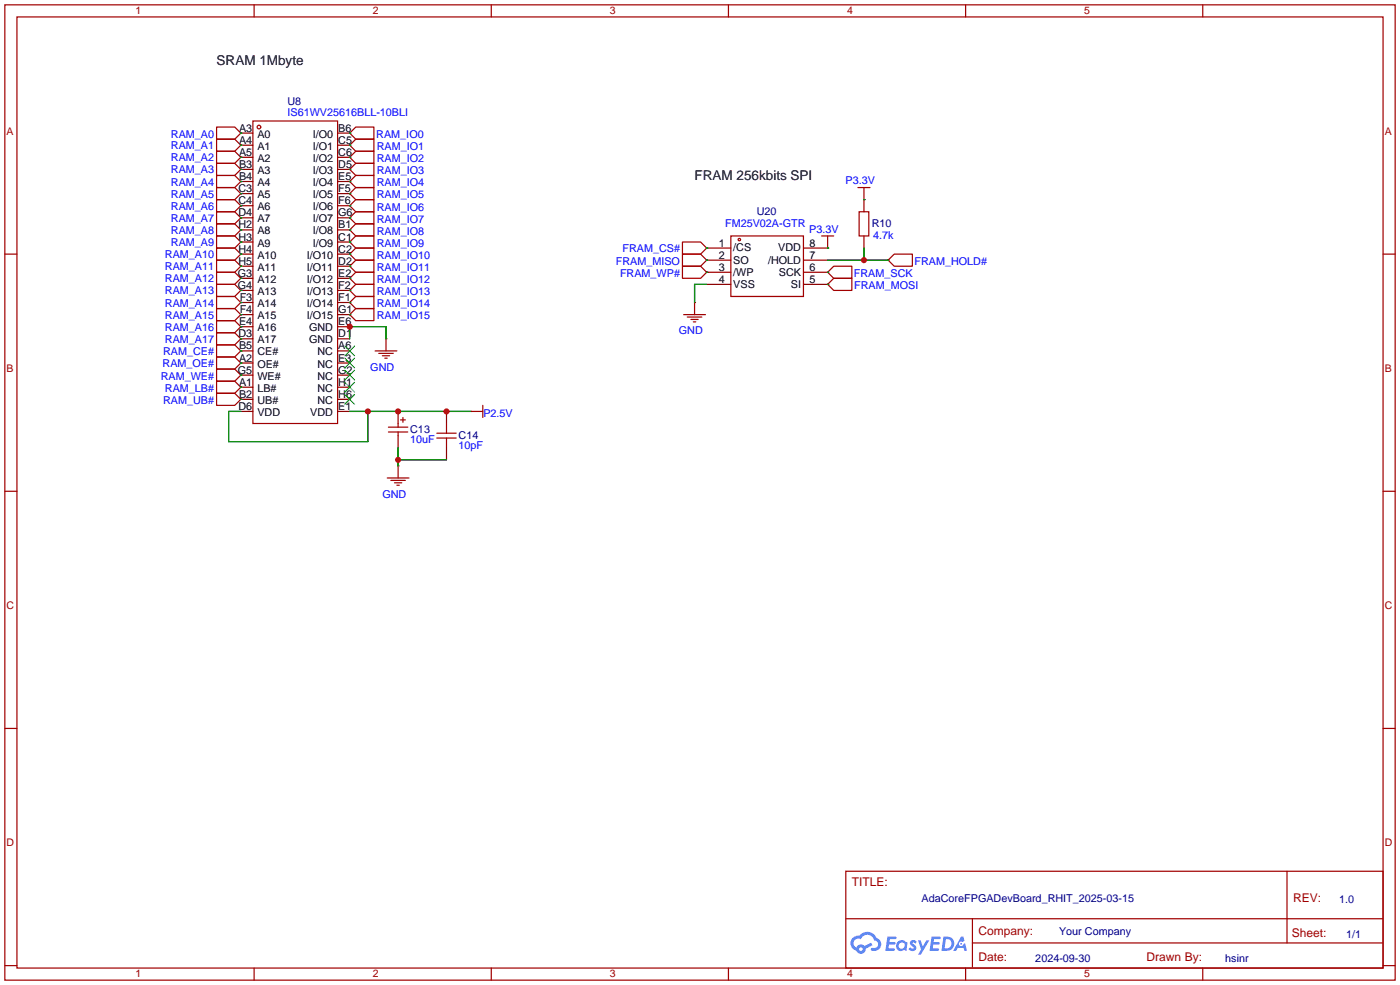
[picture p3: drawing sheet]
<svg xmlns="http://www.w3.org/2000/svg" width="294mm" height="207mm" viewBox="0 0 294 207" stroke-linecap="round" stroke-linejoin="round" font-family="sans-serif">
<g fill="none" stroke="#a10000" stroke-width=".25">
<path d="M1 1h291.9v204.7h-291.9zM3.6 3.6h286.7v199.6h-286.7zM53.3 1v2.6M103.1 1v2.6M152.9 1v2.6M202.7 1v2.6M252.5 1v2.6M1 53.3h2.6M290.3 53.3h2.6M1 103.1h2.6M290.3 103.1h2.6M1 152.9h2.6"/>
<path d="M290.3 152.9h2.6M177.5 182.9h112.8v20.3h-112.8zM177.6 192.8h112.6M204.1 197.9h86.1M204.1 192.8v10.2M270.2 182.9v15M1 202.7h2.6M53.3 203.2v2.5M103.1 203.2v2.5M152.9 203.2v2.5M202.7 203.2v2.5M252.5 203.2v2.5"/>
<path d="M290.3 202.7h2.6"/>
</g>
<g fill="#5487ff">
<path d="M191.2 197.5l.5-.2 .4 .1 .3 .3-.2 .4a.33 .33 0 0 0-.3-.3 .33 .33 0 0 0-.4 .1l.1 .1a.86 .86 0 0 1 .7 .7 .86 .86 0 0 1-.3 .8l-.7 .1-.6-.4 .4-.4 .5 .3 .2-.1v-.2a.88 .88 0 0 1-.6-1.3z"/>
<path d="M192.7 197.4h.6l.4 1.3 .8-1.3h.6l-1.8 3h-.6l.6-1.1z"/>
<path d="M186.3 196.6h1.6l.3 .1-.1 .4h-1.3l-.1 .6h1.1l.2 .3-.3 .3h-1.1l-.1 .8h1.2l.1 .2-.1 .2-1.8 .1z"/>
<path d="M195.6 196.6h1.6l.2 .1v.4h-1.3l-.1 .6h1.1l.2 .3-.3 .3h-1.1l-.1 .8h1.2l.1 .2-.1 .2-1.9 .1z"/>
<path d="M201.7 196.6h.5l.3 .9-.5 .2a.5 .5 0 0 0-.7 .2 .5 .5 0 0 0 .3 .7 .5 .5 0 0 0 .6-.4l.4-.2 .4 1.6h-.6l-.1-.7h-1.2l-.4 .7h-.6z"/>
<path d="M198 196.6l-.4 3h1a1.51 1.51 0 0 0 1.7-1.5 1.51 1.51 0 0 0-1.8-1.5zM198.6 197.1a1.02 1.02 0 0 1 1.1 1.2 1.02 1.02 0 0 1-1.4 .8z"/>
<path d="M188.5 197.6a1.11 1.11 0 0 0-.3 1.6 1.11 1.11 0 0 0 1.6 .2l.5 .2 .2-1.7-.4-.2a1.02 1.02 0 0 0-1.6-.1zM188.6 198.5a.67 .67 0 0 1 1.3 0 .67 .67 0 0 1-1.3 0z"/>
<path d="M179 196.9a1.58 1.58 0 0 0 .8 2.6 1.01 1.01 0 0 0 1.1 .7 1.01 1.01 0 0 0 .8-1.1l1.4-.7-.3-.5-1.3 .7a1.03 1.03 0 0 0-1.7 .3 1 1 0 0 1-.5-1.4 1 1 0 0 1 1.4-.3 1.49 1.49 0 0 1 1.5-1 1.49 1.49 0 0 1 1.4 1.2 .82 .82 0 0 1 .7 1.1 .82 .82 0 0 1-1.2 .5l-.3 .1v.3a1.4 1.4 0 0 0 2-.6 1.4 1.4 0 0 0-.8-1.9 2.19 2.19 0 0 0-3.7-.5l-.8 .1zM180.3 199.2a.4 .4 0 0 1 .8 0 .4 .4 0 0 1-.8 0z"/>
<circle cx="201.8" cy="198.1" r=".19"/>
</g>
<g fill="none" stroke="#a10000" stroke-width=".25">
<path d="M45.5 26.7h3.8l1.2 1.2-1.2 1.3h-3.8zM45.5 29.2h3.8l1.2 1.3-1.2 1.3h-3.8zM45.5 31.8h3.8l1.2 1.2-1.2 1.3h-3.8zM45.5 34.3h3.8l1.2 1.3-1.2 1.2h-3.8zM45.5 36.8h3.8l1.2 1.3-1.2 1.3h-3.8zM45.5 39.4h3.8l1.2 1.2-1.2 1.3h-3.8zM53.1 25.4h17.8v63.5h-17.8zM73.4 33l1.3-1.2h3.8v2.5h-3.8zM74.7 26.7h3.8v2.5h-3.8l-1.3-1.3zM74.7 29.2h3.8v2.6h-3.8l-1.3-1.3zM74.7 34.3h3.8v2.5h-3.8l-1.3-1.2zM74.7 36.8h3.8v2.6h-3.8l-1.3-1.3z"/>
<path d="M74.7 39.4h3.8v2.5h-3.8l-1.3-1.3zM180.1 39.4h2.5M181.4 39.4v2.5M45.5 41.9h3.8l1.2 1.3-1.2 1.3h-3.8zM45.5 44.5h3.8l1.2 1.2-1.2 1.3h-3.8zM45.5 47h3.8l1.2 1.3-1.2 1.2h-3.8zM45.5 49.5h3.8l1.2 1.3-1.2 1.3h-3.8zM45.5 52.1h3.8l1.2 1.2-1.2 1.3h-3.8zM45.5 54.6h3.8l1.2 1.3-1.2 1.3h-3.8zM45.5 57.2h3.8l1.2 1.2-1.2 1.3h-3.8zM45.5 59.7h3.8l1.2 1.3-1.2 1.2h-3.8zM73.4 45.7l1.3-1.2h3.8v2.5h-3.8z"/>
<path d="M73.4 58.4l1.3-1.2h3.8v2.5h-3.8zM74.7 41.9h3.8v2.6h-3.8l-1.3-1.3zM74.7 47h3.8v2.5h-3.8l-1.3-1.2zM74.7 49.5h3.8v2.6h-3.8l-1.3-1.3zM74.7 52.1h3.8v2.5h-3.8l-1.3-1.3zM74.7 54.6h3.8v2.6h-3.8l-1.3-1.3zM74.7 59.7h3.8v2.5h-3.8l-1.3-1.2zM143.3 55.9h3.8l1.2 1.3-1.2 1.2h-3.8zM143.3 53.3h3.8l1.2 1.3-1.2 1.3h-3.8zM143.3 50.8h3.8l1.2 1.3-1.2 1.2h-3.8zM153.4 49.5h15.3v12.7h-15.3zM172.5 49.5h2.5"/>
<path d="M173.7 49.5v2.6M175 55.9h3.8v2.5h-3.8l-1.3-1.2zM175 58.4h3.8v2.6h-3.8l-1.3-1.3zM180.3 44.5h2.1v5h-2.1zM186.4 54.6l1.3-1.3h3.8v2.6h-3.8zM45.5 62.2h3.8l1.2 1.3-1.2 1.3h-3.8zM45.5 64.8h3.8l1.2 1.2-1.2 1.3h-3.8zM45.5 67.3h3.8l1.2 1.3-1.2 1.3h-3.8zM45.5 69.9h3.8l1.2 1.2-1.2 1.3h-3.8zM45.5 72.4h3.8l1.2 1.3-1.2 1.2h-3.8zM45.5 74.9h3.8l1.2 1.3-1.2 1.3h-3.8zM45.5 77.5h3.8l1.2 1.2-1.2 1.3h-3.8z"/>
<path d="M74.7 62.2h3.8v2.6h-3.8l-1.3-1.3zM74.7 64.8h3.8v2.5h-3.8l-1.3-1.3zM78.7 73.7h4.6M79.5 74.2h3M80.3 74.7h1.5M80.8 75.2h.5M81 71.1v2.6M143.5 66h4.6M144.3 66.5h3M145 67.1h1.6M145.5 67.6h.5M145.8 63.5v2.5"/>
<path d="M45.5 80h3.8l1.2 1.3-1.2 1.3h-3.8zM45.5 82.6h3.8l1.2 1.2-1.2 1.3h-3.8zM81.5 89.7h4.1M81.5 90.7h4.1M83.6 88.9v.8M83.6 90.7v.7M83.6 97.8v2.5M84.1 88.1h1M84.6 87.6v1M91.7 90.9h4.1M91.7 91.9h4.1M93.7 88.9v2"/>
<path d="M93.7 91.9v2.1M98.8 86.4h2.5M101.3 85.1v2.5M81.3 100.3h4.6M82 100.8h3.1M82.8 101.3h1.5M83.3 101.9h.5"/>
<circle cx="54.4" cy="26.7" r=".38"/>
<circle cx="155.2" cy="50.3" r=".25"/>
</g>
<g fill="none" stroke="#870000" stroke-width=".25">
<path d="M50.5 27.9h.1M50.5 30.5h.1M50.5 33h.1M50.5 35.6h.1M50.5 38.1h.1M50.5 27.9h2.6M50.5 30.5h2.6M50.5 33h2.6M50.5 35.6h2.6M50.5 38.1h2.6M70.9 27.9h2.5M70.9 30.5h2.5"/>
<path d="M70.9 33h2.5M70.9 35.6h2.5M70.9 38.1h2.5M73.4 27.9h.1M73.4 30.5h.1M73.4 33h.1M73.4 35.6h.1M73.4 38.1h.1M50.5 40.6h.1M50.5 43.2h.1M50.5 45.7h.1M50.5 48.3h.1"/>
<path d="M50.5 50.8h.1M50.5 53.3h.1M50.5 55.9h.1M50.5 58.4h.1M50.5 40.6h2.6M50.5 43.2h2.6M50.5 45.7h2.6M50.5 48.3h2.6M50.5 50.8h2.6M50.5 53.3h2.6M50.5 55.9h2.6M50.5 58.4h2.6"/>
<path d="M70.9 40.6h2.5M70.9 43.2h2.5M70.9 45.7h2.5M70.9 48.3h2.5M70.9 50.8h2.5M70.9 53.3h2.5M70.9 55.9h2.5M70.9 58.4h2.5M73.4 40.6h.1M73.4 43.2h.1M73.4 45.7h.1M73.4 48.3h.1"/>
<path d="M73.4 50.8h.1M73.4 53.3h.1M73.4 55.9h.1M73.4 58.4h.1M148.3 57.2h.1M148.3 54.6h.1M148.3 52.1h.1M148.3 52.1h5.1M148.3 54.6h5.1M148.3 57.2h5.1M148.3 59.7h5.1M168.7 52.1h5"/>
<path d="M168.7 54.6h5M168.7 57.2h5M168.7 59.7h5M173.7 57.2h.1M173.7 59.7h.1M173.7 52.1h.1M181.4 41.9h.1M181.4 41.9v2.6M181.4 49.5v2.6M186.4 54.6h.1M50.5 61h.1M50.5 63.5h.1"/>
<path d="M50.5 66h.1M50.5 68.6h.1M50.5 71.1h.1M50.5 73.7h.1M50.5 76.2h.1M50.5 78.7h.1M50.5 61h2.6M50.5 63.5h2.6M50.5 66h2.6M50.5 68.6h2.6M50.5 71.1h2.6M50.5 73.7h2.6"/>
<path d="M50.5 76.2h2.6M50.5 78.7h2.6M70.9 61h2.5M70.9 63.5h2.5M70.9 66h2.5M70.9 68.6h2.5M70.9 71.1h2.5M70.9 73.7h2.5M70.9 76.2h2.5M70.9 78.7h2.5M73.4 61h.1M73.4 63.5h.1"/>
<path d="M73.4 66h.1M81 71.1h.1M145.8 63.5h.1M50.5 81.3h.1M50.5 83.8h.1M50.5 81.3h2.6M50.5 83.8h2.6M50.5 86.4h2.6M70.9 81.3h2.5M70.9 83.8h2.5M70.9 86.4h2.5M83.6 97.8h.1"/>
<path d="M83.6 86.4v2.5M83.6 91.4v2.6M93.7 86.4v2.5M93.7 94v2.5M98.8 86.4h.1"/>
</g>
<path d="M72.4 77.7l2 2.1M72.4 75.2l2 2M72.4 72.6l2 2.1M74.4 77.7l-2 2.1M74.4 75.2l-2 2M74.4 72.6l-2 2.1M72.4 82.8l2 2M72.4 80.3l2 2M74.4 82.8l-2 2M74.4 80.3l-2 2" fill="none" stroke="#3c3" stroke-width=".25"/>
<g fill="none" stroke="#008700" stroke-width=".25">
<path d="M50.5 27.9h.1M50.5 30.5h.1M50.5 33h.1M50.5 35.6h.1M50.5 38.1h.1M73.4 38.1h.1M73.4 35.6h.1M73.4 33h.1M73.4 30.5h.1M73.4 27.9h.1M50.5 40.6h.1M50.5 43.2h.1"/>
<path d="M50.5 45.7h.1M50.5 48.3h.1M50.5 50.8h.1M50.5 53.3h.1M50.5 55.9h.1M50.5 58.4h.1M73.4 58.4h.1M73.4 55.9h.1M73.4 53.3h.1M73.4 50.8h.1M73.4 48.3h.1M73.4 45.7h.1"/>
<path d="M73.4 43.2h.1M73.4 40.6h.1M148.3 52.1h.1M148.3 54.6h.1M148.3 57.2h.1M148.3 59.7h-2.5v3.8M173.7 59.7h.1M173.7 57.2h.1M173.7 52.1h.1M173.7 54.6h12.7M181.4 41.9h.1M181.4 52.1v2.5"/>
<path d="M50.5 61h.1M50.5 63.5h.1M50.5 66h.1M50.5 68.6h.1M50.5 71.1h.1M50.5 73.7h.1M50.5 76.2h.1M50.5 78.7h.1M73.4 66h.1M73.4 63.5h.1M73.4 61h.1M73.4 71.1v-2.5h7.6v2.5"/>
<path d="M50.5 81.3h.1M50.5 83.8h.1M50.5 86.4h-2.5v6.3h29.2v-6.3M73.4 86.4h25.4M83.6 94v3.8M83.6 96.5h10.1"/>
</g>
<g fill="#c00">
<circle cx="93.7" cy="86.4" r=".63"/>
<circle cx="83.6" cy="86.4" r=".63"/>
<circle cx="77.2" cy="86.4" r=".63"/>
<circle cx="83.6" cy="96.5" r=".63"/>
<circle cx="181.4" cy="54.6" r=".63"/>
<circle cx="73.4" cy="68.6" r=".63"/>
</g>
<g font-size="2.8">
<text x="45.5" y="13.7">SRAM 1Mbyte</text>
<text x="145.8" y="37.9">FRAM 256kbits SPI</text>
</g>
<g font-size="2.5" fill="#a00000">
<text x="178.8" y="186">TITLE:</text>
<text x="271.4" y="189.3">REV:</text>
<text x="205.4" y="196.2">Company:</text>
<text x="271.2" y="196.6">Sheet:</text>
<text x="205.4" y="201.7">Date:</text>
<text x="240.7" y="201.8">Drawn By:</text>
</g>
<g font-size="2.3" fill="#000080">
<text x="60.3" y="22">U8</text>
<text x="158.9" y="45.1">U20</text>
<text x="183" y="47.6">R10</text>
<text x="86.1" y="90.8">C13</text>
<text x="96.3" y="92.1">C14</text>
<text x="193.5" y="189.3">AdaCoreFPGADevBoard_RHIT_2025-03-15</text>
<text x="281.1" y="189.4">1.0</text>
<text x="222.3" y="196.3">Your Company</text>
<text x="282.6" y="196.9">1/1</text>
<text x="217.3" y="202">2024-09-30</text>
<text x="257.2" y="201.9">hsinr</text>
</g>
<g font-size="2.3" fill="#00f">
<text x="35.9" y="28.9">RAM_A0</text>
<text x="60.3" y="24.4">IS61WV25616BLL-10BLI</text>
<text x="79" y="28.9">RAM_IO0</text>
<text x="35.9" y="31.3">RAM_A1</text>
<text x="35.9" y="33.9">RAM_A2</text>
<text x="79.1" y="31.5">RAM_IO1</text>
<text x="79.1" y="34">RAM_IO2</text>
<text x="35.9" y="36.4">RAM_A3</text>
<text x="35.9" y="39">RAM_A4</text>
<text x="35.9" y="41.5">RAM_A5</text>
<text x="79.1" y="36.6">RAM_IO3</text>
<text x="79.1" y="39.1">RAM_IO4</text>
<text x="79.1" y="41.6">RAM_IO5</text>
<text x="177.5" y="38.7">P3.3V</text>
<text x="35.9" y="44">RAM_A6</text>
<text x="35.9" y="46.6">RAM_A7</text>
<text x="79.1" y="44.2">RAM_IO6</text>
<text x="79.1" y="46.7">RAM_IO7</text>
<text x="152.2" y="47.6">FM25V02A-GTR</text>
<text x="35.9" y="49.1">RAM_A8</text>
<text x="35.9" y="51.7">RAM_A9</text>
<text x="79.1" y="49.3">RAM_IO8</text>
<text x="79.1" y="51.8">RAM_IO9</text>
<text x="130.7" y="53">FRAM_CS#</text>
<text x="169.9" y="48.9">P3.3V</text>
<text x="183.3" y="50.1">4.7k</text>
<text x="34.6" y="54.2">RAM_A10</text>
<text x="34.6" y="56.7">RAM_A11</text>
<text x="34.6" y="59.3">RAM_A12</text>
<text x="79.1" y="54.3">RAM_IO10</text>
<text x="79.1" y="56.9">RAM_IO11</text>
<text x="79.1" y="59.4">RAM_IO12</text>
<text x="129.3" y="55.5">FRAM_MISO</text>
<text x="130.1" y="58.1">FRAM_WP#</text>
<text x="179.2" y="58.1">FRAM_SCK</text>
<text x="192" y="55.5">FRAM_HOLD#</text>
<text x="34.6" y="61.8">RAM_A13</text>
<text x="34.6" y="64.4">RAM_A14</text>
<text x="79.1" y="62">RAM_IO13</text>
<text x="79.1" y="64.5">RAM_IO14</text>
<text x="179.3" y="60.6">FRAM_MOSI</text>
<text x="34.6" y="66.9">RAM_A15</text>
<text x="34.6" y="69.4">RAM_A16</text>
<text x="34.6" y="72">RAM_A17</text>
<text x="79.1" y="67">RAM_IO15</text>
<text x="142.5" y="70.2">GND</text>
<text x="34.1" y="77.1">RAM_OE#</text>
<text x="34.2" y="74.6">RAM_CE#</text>
<text x="77.7" y="77.8">GND</text>
<text x="33.7" y="79.7">RAM_WE#</text>
<text x="34.6" y="82.2">RAM_LB#</text>
<text x="34.2" y="84.7">RAM_UB#</text>
<text x="101.5" y="87.5">P2.5V</text>
<text x="86.1" y="93.1">10uF</text>
<text x="96.3" y="94.3">10pF</text>
<text x="80.3" y="104.5">GND</text>
</g>
<g font-size="2.3">
<text x="50.2" y="27.6">A3</text>
<text x="54" y="28.9">A0</text>
<text x="65.6" y="28.9">I/O0</text>
<text x="71" y="27.6">B6</text>
<text x="50.2" y="30.2">A4</text>
<text x="50.2" y="32.7">A5</text>
<text x="50.2" y="35.2">B3</text>
<text x="54" y="31.4">A1</text>
<text x="54" y="34">A2</text>
<text x="65.6" y="34">I/O2</text>
<text x="65.6" y="31.4">I/O1</text>
<text x="71" y="35.2">D5</text>
<text x="71" y="32.7">C6</text>
<text x="71" y="30.2">C5</text>
<text x="50.1" y="40.3">C3</text>
<text x="50.2" y="37.8">B4</text>
<text x="54" y="36.5">A3</text>
<text x="54" y="39.1">A4</text>
<text x="54" y="41.6">A5</text>
<text x="65.6" y="41.6">I/O5</text>
<text x="65.6" y="39.1">I/O4</text>
<text x="65.6" y="36.5">I/O3</text>
<text x="71" y="40.3">F5</text>
<text x="71" y="37.8">E5</text>
<text x="50.1" y="42.9">C4</text>
<text x="50.1" y="45.4">D4</text>
<text x="50.1" y="47.9">H2</text>
<text x="54" y="44.1">A6</text>
<text x="54" y="46.7">A7</text>
<text x="65.6" y="46.7">I/O7</text>
<text x="65.6" y="44.1">I/O6</text>
<text x="71" y="47.9">B1</text>
<text x="71" y="45.4">G6</text>
<text x="71" y="42.9">F6</text>
<text x="50.1" y="50.5">H3</text>
<text x="50.1" y="53">H4</text>
<text x="54" y="49.2">A8</text>
<text x="54" y="51.8">A9</text>
<text x="65.6" y="51.8">I/O9</text>
<text x="65.6" y="49.2">I/O8</text>
<text x="71" y="53">C2</text>
<text x="71" y="50.5">C1</text>
<text x="150.9" y="51.8">1</text>
<text x="153.9" y="52.8">/CS</text>
<text x="163.4" y="52.8">VDD</text>
<text x="169.9" y="51.8">8</text>
<text x="49.9" y="58.1">G3</text>
<text x="50.1" y="55.6">H5</text>
<text x="54" y="54.3">A10</text>
<text x="54" y="56.8">A11</text>
<text x="54" y="59.4">A12</text>
<text x="64.4" y="59.4">I/O12</text>
<text x="64.4" y="56.8">I/O11</text>
<text x="64.4" y="54.3">I/O10</text>
<text x="71" y="58.1">E2</text>
<text x="71" y="55.6">D2</text>
<text x="150.9" y="54.3">2</text>
<text x="150.9" y="56.8">3</text>
<text x="150.9" y="59.4">4</text>
<text x="153.9" y="55.3">SO</text>
<text x="153.9" y="57.9">/WP</text>
<text x="161.2" y="55.3">/HOLD</text>
<text x="163.5" y="57.9">SCK</text>
<text x="169.9" y="59.4">5</text>
<text x="169.9" y="56.8">6</text>
<text x="169.9" y="54.3">7</text>
<text x="49.9" y="60.6">G4</text>
<text x="50.3" y="63.2">F3</text>
<text x="50.3" y="65.7">F4</text>
<text x="54" y="61.9">A13</text>
<text x="54" y="64.5">A14</text>
<text x="64.4" y="64.5">I/O14</text>
<text x="64.4" y="61.9">I/O13</text>
<text x="71" y="65.7">G1</text>
<text x="71" y="63.2">F1</text>
<text x="71" y="60.6">F2</text>
<text x="153.9" y="60.4">VSS</text>
<text x="166" y="60.4">SI</text>
<text x="50.1" y="70.8">D3</text>
<text x="50.2" y="68.3">E4</text>
<text x="54" y="67">A15</text>
<text x="54" y="69.5">A16</text>
<text x="64.4" y="67">I/O15</text>
<text x="64.9" y="69.5">GND</text>
<text x="71" y="70.8">D1</text>
<text x="71" y="68.3">E6</text>
<text x="50.2" y="73.3">B5</text>
<text x="50.2" y="75.9">A2</text>
<text x="54" y="72.1">A17</text>
<text x="54" y="74.6">CE#</text>
<text x="54" y="77.2">OE#</text>
<text x="64.9" y="72.1">GND</text>
<text x="66.7" y="77.2">NC</text>
<text x="66.7" y="74.6">NC</text>
<text x="71" y="75.9">E3</text>
<text x="71" y="73.3">A6</text>
<text x="49.9" y="78.4">G5</text>
<text x="50.2" y="81">A1</text>
<text x="50.2" y="83.5">B2</text>
<text x="54" y="79.7">WE#</text>
<text x="54" y="82.2">LB#</text>
<text x="66.7" y="82.2">NC</text>
<text x="66.7" y="79.7">NC</text>
<text x="71" y="83.5">H6</text>
<text x="71" y="81">H1</text>
<text x="71" y="78.4">G2</text>
<text x="50.1" y="86">D6</text>
<text x="54" y="84.8">UB#</text>
<text x="54" y="87.3">VDD</text>
<text x="65.1" y="87.3">VDD</text>
<text x="66.7" y="84.8">NC</text>
<text x="71" y="86">E1</text>
</g>
<g font-size="2.2" fill="#a00000">
<text x="28.4" y="3">1</text>
<text x="78.2" y="3">2</text>
<text x="128" y="3">3</text>
<text x="177.8" y="3">4</text>
<text x="227.6" y="3">5</text>
<text x="1.4" y="28.3">A</text>
<text x="290.7" y="28.3">A</text>
<text x="1.4" y="78">B</text>
<text x="290.7" y="78">B</text>
<text x="1.4" y="127.8">C</text>
<text x="290.7" y="127.8">C</text>
<text x="1.4" y="177.6">D</text>
<text x="290.7" y="177.6">D</text>
<text x="28.4" y="205.2">1</text>
<text x="78.2" y="205.2">2</text>
<text x="128" y="205.2">3</text>
<text x="177.8" y="205.2">4</text>
<text x="227.6" y="205.2">5</text>
</g>
</svg>
